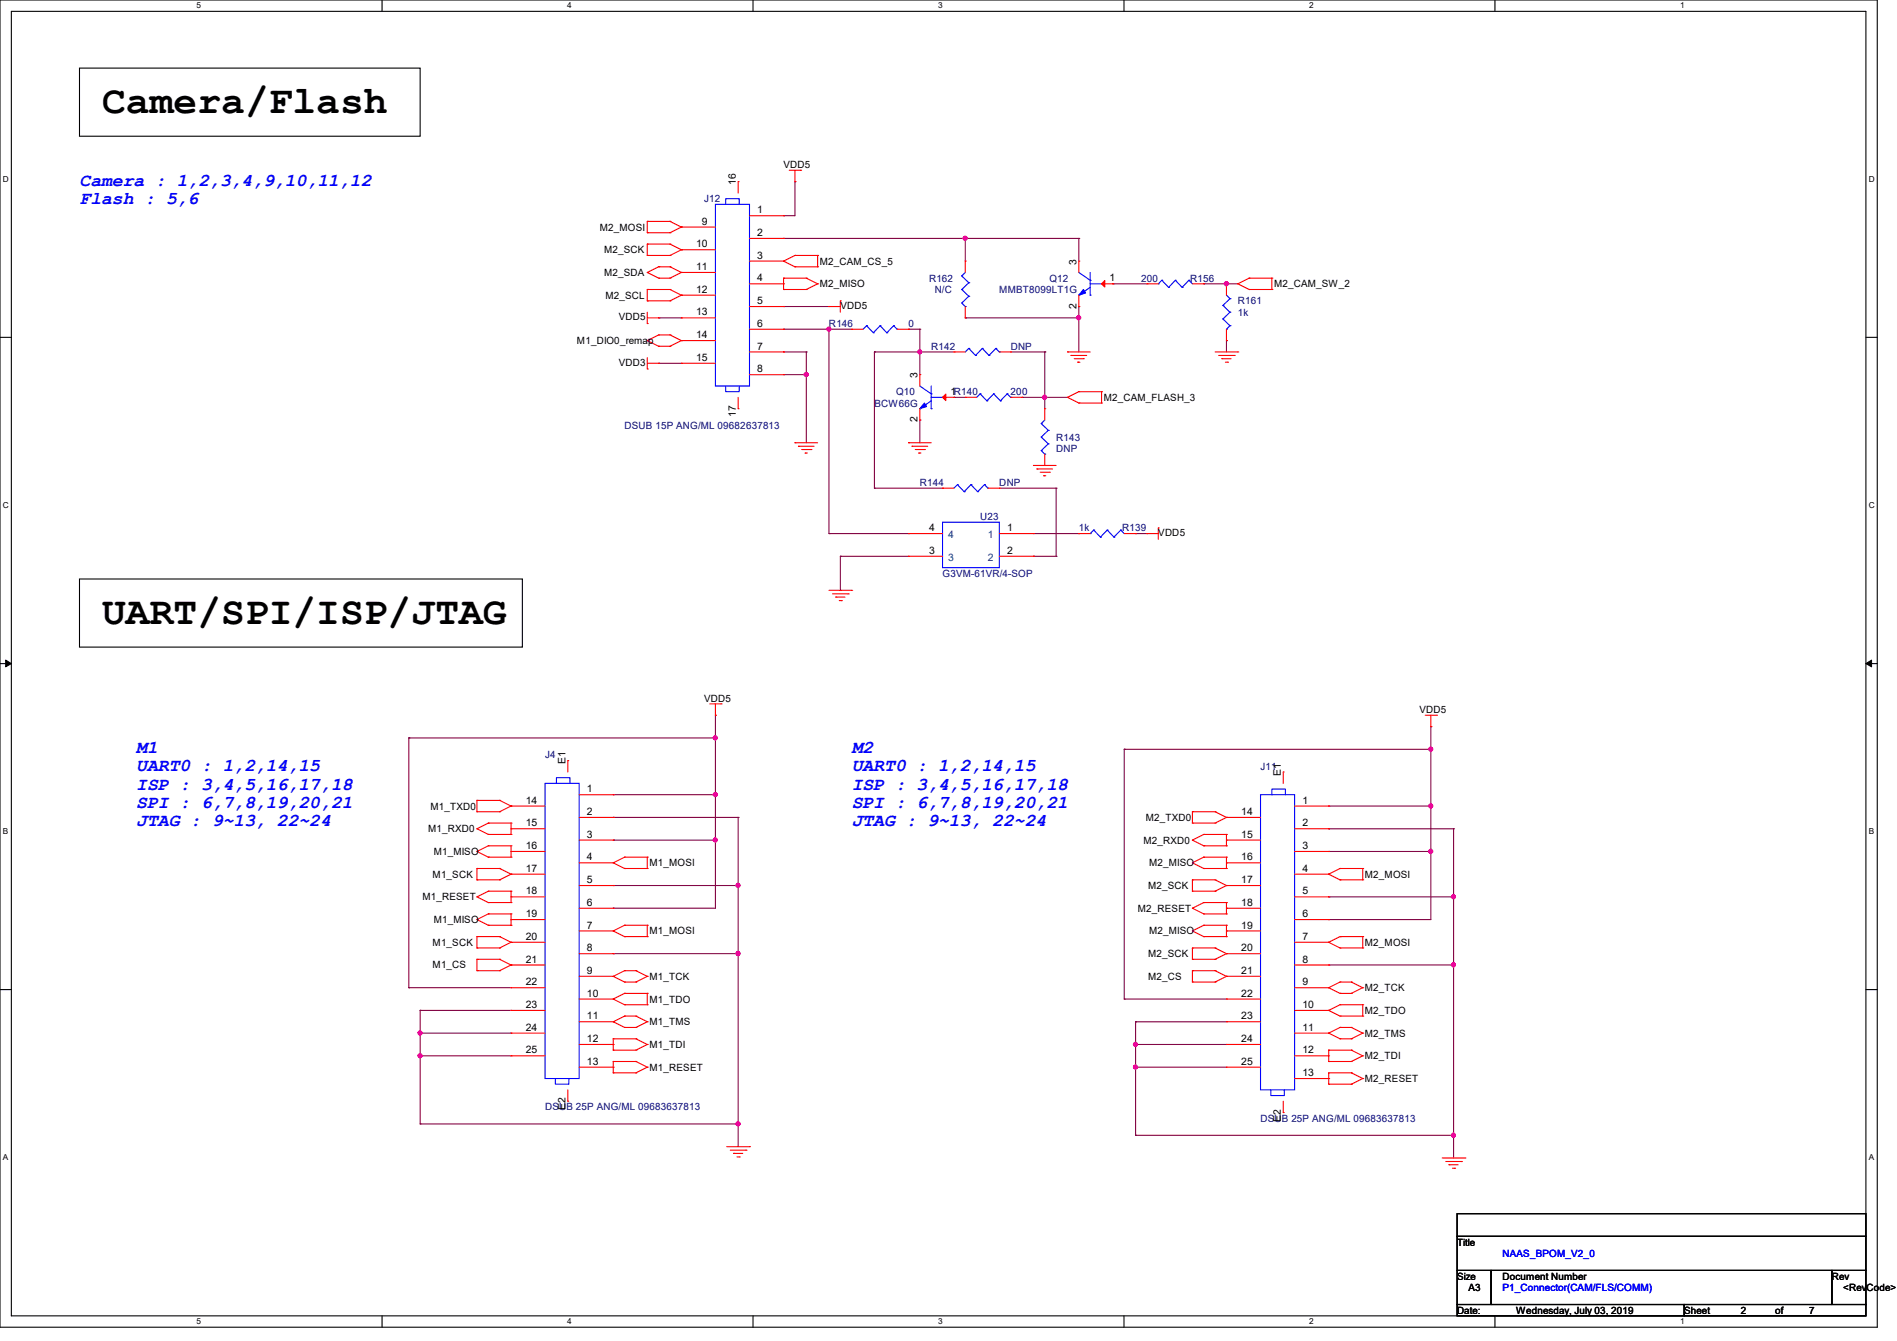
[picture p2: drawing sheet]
<svg xmlns="http://www.w3.org/2000/svg" width="297mm" height="210mm" viewBox="0 0 297 210" stroke-linecap="round" stroke-linejoin="round" font-family="sans-serif">
<path d="M0 0h293.9v207.9h-293.9zM1.8 1.8h290.3v204.3h-290.3z" fill="none" stroke="#000" stroke-width=".17"/>
<g fill="#fff">
<path d="M30.8 .2h.7v1.4h-.7z"/>
<path d="M30.8 206.2h.7v1.4h-.7z"/>
</g>
<path d="M59.8 0v1.8M59.8 206.1v1.8" fill="none" stroke="#000" stroke-width=".17"/>
<g fill="#fff">
<path d="M88.8 .2h.7v1.4h-.7z"/>
<path d="M88.8 206.2h.7v1.4h-.7z"/>
</g>
<path d="M117.9 0v1.8M117.9 206.1v1.8" fill="none" stroke="#000" stroke-width=".17"/>
<g fill="#fff">
<path d="M146.9 .2h.7v1.4h-.7z"/>
<path d="M146.9 206.2h.7v1.4h-.7z"/>
</g>
<path d="M176 0v1.8M176 206.1v1.8" fill="none" stroke="#000" stroke-width=".17"/>
<g fill="#fff">
<path d="M205 .2h.7v1.4h-.7z"/>
<path d="M205 206.2h.7v1.4h-.7z"/>
</g>
<path d="M234.1 0v1.8M234.1 206.1v1.8" fill="none" stroke="#000" stroke-width=".17"/>
<g fill="#fff">
<path d="M263.1 .2h.6v1.4h-.6z"/>
<path d="M263.1 206.2h.6v1.4h-.6z"/>
<path d="M.5 27.3h.9v1.4h-.9z"/>
<path d="M292.6 27.3h.9v1.4h-.9z"/>
<path d="M.5 78.4h.9v1.4h-.9z"/>
<path d="M292.6 78.4h.9v1.4h-.9z"/>
</g>
<path d="M0 52.8h1.8M292.1 52.8h1.8" fill="none" stroke="#000" stroke-width=".17"/>
<g fill="#fff">
<path d="M.5 129.5h.8v1.4h-.8z"/>
<path d="M292.6 129.5h.8v1.4h-.8z"/>
</g>
<path d="M0 103.9h1.8M292.1 103.9h1.8" fill="none" stroke="#000" stroke-width=".17"/>
<path d="M.9 103.4l.9 .5-.9 .5zM292.1 103.9l.9-.5v1z" fill="#000" stroke="#000" stroke-width=".16"/>
<g fill="#fff">
<path d="M.5 180.5h.8v1.4h-.8z"/>
<path d="M292.6 180.5h.8v1.4h-.8z"/>
</g>
<path d="M12.4 10.7h53.4v10.6h-53.4zM12.4 90.7h69.4v10.6h-69.4zM0 155h1.8M292.1 155h1.8M228.1 190.1h64v3.5h-64zM228.1 193.6h64v5.4h-64zM228.1 199h5.4v5.3h-5.4zM233.5 199h53.3v5.3h-53.3zM286.8 199h5.3v5.3h-5.3zM228.1 204.3h35.6v1.8h-35.6zM263.7 204.3h28.4v1.8h-28.4z" fill="none" stroke="#000" stroke-width=".17"/>
<g fill="none" stroke="#800040" stroke-width=".17">
<path d="M122.7 37.3h.1M122.7 33.8h.1M122.7 37.3h46.2M124.5 28.4h.1M124.5 28.4v5.4h-1.8M151.1 37.3h.1M151.1 37.3v3.6M168.9 37.3h.1M168.9 37.3v3.6M103.1 49.8h.1M103.1 56.9h.1M103.1 49.8h3.6"/>
<path d="M103.1 56.9h3.6M122.7 48h.1M122.7 55.1h.1M122.7 58.7h.1M122.7 51.6h.1M122.7 48h7.1M122.7 55.1h3.5M122.7 58.7h3.5M122.7 51.6h10.6M126.2 58.7h.1M126.2 55.1h.1M126.2 55.1v14.2"/>
<path d="M129.8 51.6h.1M129.8 51.6v32M136.9 55.1h.1M136.9 55.1h12.5M136.9 55.1v21.4M142.2 51.6h.1M142.2 51.6h1.8M144 55.1h.1M144 51.6h.1M144 51.6v7.1M151.1 49.8h.1M151.1 49.8h17.8"/>
<path d="M158.2 55.1h5.4M163.6 55.1h.1M163.6 55.1v8.9M168.9 49.8h.1M168.9 48h.1M168.9 48v7.1M174.2 44.4h.1M174.2 44.4h5.4M188.5 44.4h.1M188.5 44.4h5.3M192 53.3h.1M192 44.4h.1"/>
<path d="M192 53.3v1.8M136.9 76.5h.1M136.9 76.5h10.7M144 65.8h.1M144 65.8v3.5M149.4 62.2h.1M149.4 62.2h1.7M156.5 76.5h8.9M160 62.2h.1M160 62.2h7.1M163.6 62.2h.1M165.4 76.5h.1"/>
<path d="M165.4 76.5v10.6M129.8 83.6h.1M129.8 83.6h12.4M131.6 87.1h.1M131.6 92.5h.1M131.6 87.1h10.6M131.6 87.1v5.4M161.8 87.1h.1M161.8 83.6h7.1M161.8 87.1h3.6M165.4 87.1h.1M168.9 83.6h.1"/>
<path d="M177.8 83.6h.1M177.8 83.6h1.8M64 115.6h.1M64 115.6v39.1M64 115.6h48M112 115.6h.1M112 112h.1M112 112v30.2h-16M176 117.3h.1M176 117.3v39.2M176 117.3h48M224 117.3h.1"/>
<path d="M224 113.8h.1M224 113.8v30.2h-16M96 124.5h.1M96 128h.1M96 131.6h.1M96 138.7h.1M96 124.5h16M96 128h19.6M96 131.6h16M96 138.7h19.6M112 124.5h.1M112 131.6h.1"/>
<path d="M115.6 128h.1M115.6 138.7h.1M115.6 128v51.6M208 126.2h.1M208 129.8h.1M208 133.3h.1M208 126.2h16M208 129.8h19.6M208 133.3h16M224 126.2h.1M224 133.3h.1M227.6 129.8h.1"/>
<path d="M227.6 129.8v51.6M64 154.7h.1M64 154.7h16M65.8 158.2h.1M65.8 158.2v17.8M65.8 158.2h14.2M96 142.2h.1M96 149.4h.1M96 149.4h19.6M115.6 149.4h.1M176 156.5h.1M176 156.5h16"/>
<path d="M208 140.5h.1M208 144h.1M208 151.1h.1M208 140.5h19.6M208 151.1h19.6M227.6 151.1h.1M227.6 140.5h.1M65.8 165.4h.1M65.8 161.8h.1M65.8 176h.1M65.8 165.4h14.2M65.8 161.8h14.2"/>
<path d="M65.8 176h49.8M115.6 176h.1M177.8 167.1h.1M177.8 163.6h.1M177.8 160h.1M177.8 177.8h.1M177.8 167.1h14.2M177.8 160v17.8M177.8 163.6h14.2M177.8 160h14.2M177.8 177.8h49.8M227.6 177.8h.1"/>
</g>
<g fill="#f0f" stroke="#f0f" stroke-width=".17">
<circle cx="192" cy="44.4" r=".32"/>
<circle cx="151.1" cy="37.3" r=".32"/>
<circle cx="168.9" cy="49.8" r=".32"/>
<circle cx="163.6" cy="62.2" r=".32"/>
<circle cx="126.2" cy="58.7" r=".32"/>
<circle cx="112" cy="124.4" r=".32"/>
<circle cx="65.8" cy="165.3" r=".32"/>
<circle cx="112" cy="115.5" r=".32"/>
<circle cx="65.8" cy="161.8" r=".32"/>
<circle cx="115.5" cy="176" r=".32"/>
<circle cx="115.5" cy="149.3" r=".32"/>
<circle cx="112" cy="131.6" r=".32"/>
<circle cx="115.5" cy="138.7" r=".32"/>
<circle cx="224" cy="126.2" r=".32"/>
<circle cx="177.8" cy="167.1" r=".32"/>
<circle cx="224" cy="117.3" r=".32"/>
<circle cx="177.8" cy="163.6" r=".32"/>
<circle cx="227.6" cy="177.8" r=".32"/>
<circle cx="224" cy="133.3" r=".32"/>
<circle cx="227.6" cy="140.4" r=".32"/>
<circle cx="227.6" cy="151.1" r=".32"/>
<circle cx="144" cy="55.1" r=".32"/>
<circle cx="129.8" cy="51.5" r=".32"/>
</g>
<g fill="none" stroke="#f00" stroke-width=".17">
<path d="M101.3 34.7h.1M101.3 36.4h.1M101.3 38.2h.1M101.3 34.7h3.6M101.3 34.7v1.7M101.3 38.2v1.8M101.3 36.4h3.6M101.3 38.2h3.6M104.9 34.7h.1M104.9 36.4h.1M104.9 38.2h.1M104.9 34.7l1.8 .9"/>
<path d="M104.9 38.2l1.8 .9M106.7 35.6h.1M106.7 39.1h.1M106.7 35.6l-1.8 .8M106.7 39.1l-1.8 .9M106.7 35.6h5.3M106.7 39.1h5.3M115.6 28.4h.1M115.6 28.4v1.8M117.3 33.8h5.4M117.3 37.3h5.4M122.7 33.8h.1"/>
<path d="M122.7 37.3h.1M123.6 26.7h1.7M124.5 28.4h.1M124.5 26.7v1.7M125.3 26.7h.1M101.3 40h.1M101.3 42.7h.1M101.3 45.3h.1M101.3 47.1h.1M101.3 53.3h.1M101.3 50.7h.1M101.3 57.8h.1"/>
<path d="M101.3 45.3v1.8M101.3 48.9v1.8M101.3 56v1.8M101.3 40h3.6M101.3 42.7l1.8 .9M101.3 45.3h3.6M101.3 47.1h3.6M101.3 53.3l1.8 .9M101.3 49.8h1.8M101.3 56.9h1.8M103.1 41.8h.1M103.1 43.6h.1"/>
<path d="M103.1 52.5h.1M103.1 54.2h.1M103.1 49.8h.1M103.1 56.9h.1M103.1 41.8h1.8M103.1 41.8l-1.8 .9M103.1 43.6h1.8M103.1 52.5h1.8M103.1 52.5l-1.8 .8M103.1 54.2h1.8M104.9 40h.1M104.9 41.8h.1"/>
<path d="M104.9 43.6h.1M104.9 45.3h.1M104.9 47.1h.1M104.9 52.5h.1M104.9 54.2h.1M104.9 41.8l1.8 .9M104.9 45.3l1.8 .9M104.9 52.5l1.8 .8M106.7 42.7h.1M106.7 46.2h.1M106.7 53.3h.1M106.7 49.8h.1"/>
<path d="M106.7 56.9h.1M106.7 42.7l-1.8 .9M106.7 46.2l-1.8 .9M106.7 53.3l-1.8 .9M106.7 49.8h5.3M106.7 56.9h5.3M106.7 42.7h5.3M106.7 46.2h5.3M106.7 53.3h5.3M117.3 55.1h5.4M117.3 48h5.4M117.3 44.4h5.4"/>
<path d="M117.3 51.6h5.4M117.3 40.9h5.4M117.3 58.7h5.4M122.7 40.9h.1M122.7 45.3h.1M122.7 43.6h.1M122.7 44.4h.1M122.7 48h.1M122.7 51.6h.1M122.7 55.1h.1M122.7 58.7h.1M122.7 43.6h3.5"/>
<path d="M122.7 45.3h3.5M122.7 40.9l1.8 .9M122.7 43.6v1.7M124.5 40h.1M124.5 41.8h.1M124.5 40h3.5M124.5 41.8h3.5M124.5 40l-1.8 .9M126.2 43.6h.1M126.2 45.3h.1M126.2 43.6l1.8 .8M128 40h.1"/>
<path d="M128 41.8h.1M128 44.4h.1M128 40v1.8M128 44.4l-1.8 .9M129.8 48h.1M129.8 48h1.8M131.6 47.1h.1M131.6 47.1v1.8M133.3 51.6h.1M133.3 51.6h1.8M140.5 51.6h1.7M142.2 51.6h.1"/>
<path d="M144 58.7h.1M144 58.7v1.8M149.4 55.1h.1M149.4 55.1h1.7M151.1 40.9h.1M151.1 49.8h.1M151.1 40.9v1.8M151.1 48v1.8M156.5 55.1h1.7M158.2 55.1h.1M167.1 55.1h.1M167.1 55.1h3.6"/>
<path d="M167.7 55.7h.1M167.7 55.7h2.4M168.2 56.2h1.4M168.7 56.7h.1M168.7 56.7h.4M168.9 48h.1M168.9 40.9h.1M168.9 40.9v1.8M168.9 46.2v1.8M169.6 56.2h.1M172.5 44.4h1.7M174.2 44.4h.1"/>
<path d="M179.6 44.4h.1M179.6 44.4h1.8M186.7 44.4h1.8M188.5 44.4h.1M190.2 55.1h3.6M190.8 55.7h2.5M191.3 56.2h.1M191.3 56.2h1.4M191.9 56.7h.3M192 44.4h.1M192 53.3h.1M192 44.4v1.8"/>
<path d="M192 51.6v1.7M192.2 56.7h.1M193.3 55.7h.1M193.8 44.4h.1M193.8 55.1h.1M193.8 44.4l1.8 .9M195.6 43.6h.1M195.6 45.3h.1M195.6 43.6h3.5M195.6 45.3h3.5M195.6 43.6l-1.8 .8M199.1 45.3h.1"/>
<path d="M199.1 43.6h.1M199.1 43.6v1.7M115.6 64h.1M115.6 62.2v1.8M124.5 69.3h.1M124.5 69.3h3.5M125 69.9h.1M125 69.9h2.5M125.5 70.4h1.5M126.1 71h.1M126.1 71h.3M127 70.4h.1"/>
<path d="M142.2 69.3h.1M142.2 69.3h3.6M142.8 69.9h.1M142.8 69.9h2.4M143.3 70.4h1.4M143.8 71h.1M143.8 71h.4M144 65.8h.1M144 64v1.8M144.7 70.4h.1M147.6 76.5h.1M147.6 76.5h1.8"/>
<path d="M147.6 62.2h1.8M149.4 62.2h.1M151.1 62.2h.1M151.1 62.2h1.8M154.7 76.5h1.8M156.5 76.5h.1M158.2 62.2h1.8M160 62.2h.1M161.8 72.9h.1M161.8 72.9h3.6M162.3 73.4h.1M162.3 73.4h2.5"/>
<path d="M162.9 74h1.4M163.4 74.5h.1M163.4 74.5h.3M163.6 64h.1M163.6 72.9h.1M163.6 64v1.8M163.6 71.1v1.8M164.3 74h.1M167.1 62.2h.1M167.1 62.2l1.8 .9M168.9 61.3h.1M168.9 63.1h.1"/>
<path d="M168.9 61.3l-1.8 .9M168.9 61.3h3.6M168.9 63.1h3.6M172.5 61.3h.1M172.5 63.1h.1M172.5 61.3v1.8M129.8 92.5h3.5M130.3 93h2.5M130.9 93.5h.1M130.9 93.5h1.4M131.4 94.1h.3M131.7 94.1h.1"/>
<path d="M132.8 93h.1M133.3 92.5h.1M142.2 87.1h.1M142.2 83.6h.1M142.2 83.6h5.4M142.2 87.1h5.4M156.5 83.6h5.3M156.5 87.1h5.3M161.8 83.6h.1M161.8 87.1h.1M168.9 83.6h.1M168.9 83.6h1.8"/>
<path d="M176 83.6h1.8M177.8 83.6h.1M179.6 83.6h.1M179.6 83.6h1.8M181.4 82.7h.1M181.4 82.7v1.8M88.9 119.1h.1M88.9 119.1v1.8M111.1 110.2h1.8M112 112h.1M112 110.2v1.8M112.9 110.2h.1"/>
<path d="M223.1 112h1.8M224 113.8h.1M224 112v1.8M224.9 112h.1M74.7 133.3h.1M74.7 137.8h.1M74.7 136h.1M74.7 125.3h.1M74.7 127.1h.1M74.7 129.8h.1M74.7 133.3l1.8 .9M74.7 136h3.5"/>
<path d="M74.7 137.8h3.5M74.7 125.3v1.8M74.7 136v1.8M74.7 125.3h3.5M74.7 127.1h3.5M74.7 129.8l1.8 .9M76.5 139.6h.1M76.5 132.5h.1M76.5 134.2h.1M76.5 128.9h.1M76.5 130.7h.1M76.5 139.6l-1.8 .9"/>
<path d="M76.5 139.6h3.5M76.5 132.5l-1.8 .8M76.5 132.5h3.5M76.5 134.2h3.5M76.5 128.9h3.5M76.5 128.9l-1.8 .9M76.5 130.7h3.5M78.2 136h.1M78.2 137.8h.1M78.2 125.3h.1M78.2 127.1h.1M78.2 136l1.8 .9"/>
<path d="M78.2 125.3l1.8 .9M80 139.6h.1M80 132.5h.1M80 134.2h.1M80 136.9h.1M80 126.2h.1M80 130.7h.1M80 128.9h.1M80 129.8h.1M80 133.3h.1M80 128.9v1.8M80 132.5v1.7"/>
<path d="M80 139.6v1.8M80 136.9l-1.8 .9M80 126.2l-1.8 .9M80 126.2h5.3M80 129.8h5.3M80 133.3h5.3M80 136.9h5.3M90.7 128h5.3M90.7 131.6h5.3M90.7 135.1h5.3M90.7 138.7h5.3M90.7 124.5h5.3"/>
<path d="M96 135.1h.1M96 124.5h.1M96 128h.1M96 131.6h.1M96 138.7h.1M96 135.1l1.8 .9M97.8 134.2h.1M97.8 136h.1M97.8 134.2h3.5M97.8 136h3.5M97.8 134.2l-1.8 .9M101.3 134.2h.1"/>
<path d="M101.3 136h.1M101.3 134.2v1.8M186.7 135.1h.1M186.7 139.6h.1M186.7 137.8h.1M186.7 127.1h.1M186.7 128.9h.1M186.7 131.6h.1M186.7 139.6h3.5M186.7 137.8h3.5M186.7 127.1h3.5M186.7 128.9h3.5"/>
<path d="M186.7 135.1l1.8 .9M186.7 127.1v1.8M186.7 137.8v1.8M186.7 131.6l1.8 .9M188.5 134.2h.1M188.5 136h.1M188.5 130.7h.1M188.5 132.5h.1M188.5 132.5h3.5M188.5 134.2h3.5M188.5 136h3.5M188.5 130.7h3.5"/>
<path d="M188.5 134.2l-1.8 .9M188.5 130.7l-1.8 .9M190.2 137.8h.1M190.2 139.6h.1M190.2 127.1h.1M190.2 128.9h.1M190.2 137.8l1.8 .9M190.2 127.1l1.8 .9M192 134.2h.1M192 136h.1M192 138.7h.1M192 128h.1"/>
<path d="M192 132.5h.1M192 130.7h.1M192 131.6h.1M192 135.1h.1M192 130.7v1.8M192 134.2v1.8M192 138.7l-1.8 .9M192 128l-1.8 .9M192 128h5.4M192 131.6h5.4M192 135.1h5.4M192 138.7h5.4"/>
<path d="M200.9 120.9h.1M200.9 120.9v1.8M202.7 126.2h5.3M202.7 129.8h5.3M202.7 133.3h5.3M202.7 136.9h5.3M208 136.9h.1M208 126.2h.1M208 129.8h.1M208 133.3h.1M208 136.9l1.8 .9M209.8 136h.1"/>
<path d="M209.8 137.8h.1M209.8 136h3.6M209.8 137.8h3.6M209.8 136l-1.8 .9M213.4 136h.1M213.4 137.8h.1M213.4 136v1.8M74.7 140.5h.1M74.7 144h.1M74.7 148.5h.1M74.7 146.7h.1M74.7 152h.1"/>
<path d="M74.7 150.2h.1M74.7 140.5l1.8 .9M74.7 146.7v1.8M74.7 150.2v1.8M74.7 144l1.8 .9M74.7 146.7h3.5M74.7 148.5h3.5M74.7 152h3.5M74.7 150.2h3.5M76.5 141.4h.1M76.5 143.1h.1M76.5 144.9h.1"/>
<path d="M76.5 141.4h3.5M76.5 143.1l-1.8 .9M76.5 143.1h3.5M76.5 144.9h3.5M78.2 146.7h.1M78.2 148.5h.1M78.2 150.2h.1M78.2 152h.1M78.2 146.7l1.8 .9M78.2 150.2l1.8 .9M80 141.4h.1M80 143.1h.1"/>
<path d="M80 144.9h.1M80 147.6h.1M80 151.1h.1M80 140.5h.1M80 144h.1M80 154.7h.1M80 158.2h.1M80 143.1v1.8M80 147.6l-1.8 .9M80 151.1l-1.8 .9M80 140.5h5.3M80 144h5.3"/>
<path d="M80 147.6h5.3M80 151.1h5.3M80 154.7h5.3M80 158.2h5.3M90.7 142.2h5.3M90.7 145.8h5.3M90.7 149.4h5.3M90.7 152.9h5.3M90.7 156.5h5.3M96 152.9h.1M96 156.5h.1M96 145.8h.1"/>
<path d="M96 142.2h.1M96 149.4h.1M96 152.9l1.8 .9M96 156.5l1.8 .9M96 145.8l1.8 .9M97.8 159.1h.1M97.8 152h.1M97.8 153.8h.1M97.8 155.6h.1M97.8 157.4h.1M97.8 144.9h.1M97.8 146.7h.1"/>
<path d="M97.8 144.9h3.5M97.8 146.7h3.5M97.8 159.1l-1.8 .9M97.8 159.1h1.8M97.8 152l-1.8 .9M97.8 152h1.8M97.8 153.8h1.8M97.8 155.6l-1.8 .9M97.8 155.6h3.5M97.8 157.4h3.5M97.8 144.9l-1.8 .9M99.6 159.1h.1"/>
<path d="M99.6 152h.1M99.6 153.8h.1M99.6 159.1l1.7 .9M99.6 152l1.7 .9M101.3 152.9h.1M101.3 155.6h.1M101.3 157.4h.1M101.3 144.9h.1M101.3 146.7h.1M101.3 144.9v1.8M101.3 155.6v1.8M101.3 152.9l-1.7 .9"/>
<path d="M186.7 142.2h.1M186.7 145.8h.1M186.7 150.2h.1M186.7 148.5h.1M186.7 153.8h.1M186.7 152h.1M186.7 148.5h3.5M186.7 152h3.5M186.7 153.8h3.5M186.7 142.2l1.8 .9M186.7 148.5v1.7M186.7 152v1.8"/>
<path d="M186.7 145.8l1.8 .9M186.7 150.2h3.5M188.5 141.4h.1M188.5 143.1h.1M188.5 144.9h.1M188.5 146.7h.1M188.5 141.4h3.5M188.5 143.1h3.5M188.5 144.9h3.5M188.5 146.7h3.5M188.5 141.4l-1.8 .8M188.5 144.9l-1.8 .9"/>
<path d="M190.2 148.5h.1M190.2 150.2h.1M190.2 152h.1M190.2 153.8h.1M190.2 148.5l1.8 .9M190.2 152l1.8 .9M192 141.4h.1M192 143.1h.1M192 144.9h.1M192 146.7h.1M192 149.4h.1M192 152.9h.1"/>
<path d="M192 142.2h.1M192 145.8h.1M192 156.5h.1M192 141.4v1.7M192 144.9v1.8M192 149.4l-1.8 .8M192 152.9l-1.8 .9M192 142.2h5.4M192 145.8h5.4M192 149.4h5.4M192 152.9h5.4M192 156.5h5.4"/>
<path d="M202.7 140.5h5.3M202.7 144h5.3M202.7 147.6h5.3M202.7 151.1h5.3M202.7 154.7h5.3M202.7 158.2h5.3M208 154.7h.1M208 158.2h.1M208 147.6h.1M208 140.5h.1M208 144h.1M208 151.1h.1"/>
<path d="M208 154.7l1.8 .9M208 158.2l1.8 .9M208 147.6l1.8 .9M209.8 153.8h.1M209.8 155.6h.1M209.8 157.4h.1M209.8 159.1h.1M209.8 146.7h.1M209.8 148.5h.1M209.8 146.7h3.6M209.8 148.5h3.6M209.8 159.1h3.6"/>
<path d="M209.8 153.8h1.8M209.8 155.6h1.8M209.8 157.4h3.6M209.8 153.8l-1.8 .9M209.8 157.4l-1.8 .8M209.8 146.7l-1.8 .9M211.6 153.8h.1M211.6 155.6h.1M211.6 153.8l1.8 .9M213.4 154.7h.1M213.4 157.4h.1M213.4 159.1h.1"/>
<path d="M213.4 146.7h.1M213.4 148.5h.1M213.4 154.7l-1.8 .9M213.4 146.7v1.8M213.4 157.4v1.7M80 161.8h.1M80 165.4h.1M80 161.8h5.3M80 165.4h5.3M88.9 172.5h.1M88.9 170.7v1.8M90.7 160h5.3"/>
<path d="M90.7 163.6h5.3M90.7 167.1h5.3M96 160h.1M96 168h.1M96 166.2h.1M96 164.5h.1M96 162.7h.1M96 163.6h.1M96 167.1h.1M96 160l1.8 .9M96 166.2h3.6M96 168h3.6"/>
<path d="M96 162.7v1.8M96 166.2v1.8M96 162.7h3.6M96 164.5h3.6M97.8 160.9h.1M97.8 160.9h1.8M99.6 160.9h.1M99.6 166.2h.1M99.6 168h.1M99.6 162.7h.1M99.6 164.5h.1M99.6 166.2l1.7 .9"/>
<path d="M99.6 162.7l1.7 .9M101.3 160h.1M101.3 167.1h.1M101.3 163.6h.1M101.3 160l-1.7 .9M101.3 167.1l-1.7 .9M101.3 163.6l-1.7 .9M113.8 179.6h3.5M117.3 179.6h.1M192 160h.1M192 163.6h.1M192 167.1h.1"/>
<path d="M192 160h5.4M192 163.6h5.4M192 167.1h5.4M200.9 174.2h.1M200.9 172.5v1.7M202.7 161.8h5.3M202.7 165.4h5.3M202.7 168.9h5.3M208 161.8h.1M208 169.8h.1M208 168h.1M208 166.2h.1"/>
<path d="M208 164.5h.1M208 165.4h.1M208 168.9h.1M208 166.2h3.6M208 168h3.6M208 164.5h3.6M208 161.8l1.8 .9M208 169.8h3.6M208 164.5v1.7M208 168v1.8M209.8 160.9h.1M209.8 162.7h.1"/>
<path d="M209.8 160.9h1.8M209.8 162.7h1.8M209.8 160.9l-1.8 .9M211.6 160.9h.1M211.6 162.7h.1M211.6 168h.1M211.6 169.8h.1M211.6 164.5h.1M211.6 166.2h.1M211.6 160.9l1.8 .9M211.6 168l1.8 .9M211.6 164.5l1.8 .9"/>
<path d="M213.4 161.8h.1M213.4 168.9h.1M213.4 165.4h.1M213.4 161.8l-1.8 .9M213.4 168.9l-1.8 .9M213.4 165.4l-1.8 .8M114.3 180.1h2.5M114.9 180.6h.1M114.9 180.6h1.4M115.4 181.2h.3M115.7 181.2h.1M116.8 180.1h.1"/>
<path d="M225.8 181.4h3.6M226.4 181.9h2.4M226.9 182.4h.1M226.9 182.4h1.4M227.4 183h.4M227.8 183h.1M228.8 181.9h.1M229.4 181.4h.1"/>
</g>
<g fill="none" stroke="#00f" stroke-width=".17">
<path d="M112 32h5.3v28.5h-5.3zM113.6 32v-.9h2.1v.9M135.7 51h.1M135.7 51l-.6 .6M135.7 51l1 1.1M136.7 52.1h.1M137.8 51h.1M137.8 51l-1.1 1.1M137.8 51l1.1 1.1M138.9 52.1h.1M139.9 51h.1M139.9 51l-1 1.1"/>
<path d="M139.9 51l.6 .6M140.5 51.6h.1M150.6 43.2h.1M150.6 45.3h.1M150.6 47.5h.1M150.6 43.2l1.1 1.1M150.6 45.3l1.1 1.1M150.6 47.5l.5 .5M151.1 48h.1M151.1 42.7l-.5 .5M151.7 54.6h.1M151.7 44.3h.1"/>
<path d="M151.7 46.4h.1M151.7 54.6l-.6 .5M151.7 54.6l1 1.1M151.7 44.3l-1.1 1M151.7 46.4l-1.1 1.1M152.7 55.7h.1M153.8 54.6h.1M153.8 54.6l-1.1 1.1M153.8 54.6l1.1 1.1M154.9 55.7h.1M155.9 54.6h.1M155.9 54.6l-1 1.1"/>
<path d="M155.9 54.6l.6 .5M156.5 55.1h.1M168.9 46.2h.1M168.9 42.7l1.8 1.2M170.7 43.9h.1M170.7 46.2h.1M170.7 45l-1.8 1.2M170.7 42.7v3.5M170.7 44.4h1.8M172.5 44.4h.1M181.4 44.4h.1M181.9 43.9h.1"/>
<path d="M181.9 43.9l1.1 1.1M181.9 43.9l-.5 .5M183 45h.1M184 43.9h.1M184 43.9l1.1 1.1M184 43.9l-1 1.1M185.1 45h.1M186.1 43.9h.1M186.1 43.9l.6 .5M186.1 43.9l-1 1.1M191.5 47.8h.1M191.5 50h.1"/>
<path d="M191.5 47.8l1.1 1.1M191.5 50l1.1 1M192 51.6h.1M192 46.2l.6 .6M192.6 46.8h.1M192.6 48.9h.1M192.6 51h.1M192.6 46.8l-1.1 1M192.6 48.9l-1.1 1.1M192.6 51l-.6 .6M113.6 60.5v.8h2.1v-.8M144 64h.1"/>
<path d="M144 60.5l1.8 1.2M145.8 61.7h.1M145.8 64h.1M145.8 62.8l-1.8 1.2M145.8 60.5v3.5M145.8 62.2h1.8M147.6 62.2h.1M149.9 75.9h.1M149.9 75.9l-.5 .6M149.9 75.9l1.1 1.1M151 77h.1M152 75.9h.1"/>
<path d="M152 75.9l-1 1.1M152 75.9l1.1 1.1M153.1 77h.1M153.5 61.7h.1M153.5 61.7l-.6 .5M153.5 61.7l1 1.1M154.1 75.9h.1M154.1 75.9l-1 1.1M154.1 75.9l.6 .6M154.5 62.8h.1M154.7 76.5h.1M155.6 61.7h.1"/>
<path d="M155.6 61.7l-1.1 1.1M155.6 61.7l1 1.1M156.6 62.8h.1M157.7 61.7h.1M157.7 61.7l-1.1 1.1M157.7 61.7l.5 .5M158.2 62.2h.1M163 66.3h.1M163 68.5h.1M163 70.6h.1M163 66.3l1.1 1.1M163 68.5l1.1 1"/>
<path d="M163 70.6l.6 .5M163.6 71.1h.1M163.6 65.8l-.6 .5M164.1 67.4h.1M164.1 69.5h.1M164.1 67.4l-1.1 1.1M164.1 69.5l-1.1 1.1M147.6 81.8h8.9v7.1h-8.9zM170.7 83.6h.1M171.2 83h.1M171.2 83l1.1 1.1M171.2 83l-.5 .6"/>
<path d="M172.3 84.1h.1M173.4 83h.1M173.4 83l1 1.1M173.4 83l-1.1 1.1M174.4 84.1h.1M175.5 83h.1M175.5 83l.5 .6M175.5 83l-1.1 1.1M85.3 122.7h5.4v46.2h-5.4zM87.1 122.7v-.9h2.1v.9M197.4 124.5h5.3v46.2h-5.3zM199.1 124.5v-.9h2.2v.9"/>
<path d="M87 168.9v.9h2.1v-.9M199 170.7v.9h2.1v-.9"/>
</g>
<g fill="#00f" stroke="#00f" stroke-width=".17">
<path d="M169.6 45.3l.4 .6-1.1 .3z"/>
<path d="M144.7 63.1l.4 .6-1.1 .3z"/>
</g>
<g fill="#f00" stroke="#f00" stroke-width=".17">
<path d="M173 43.9v1.1l-.5-.6z"/>
<path d="M148.1 61.7v1l-.5-.5z"/>
</g>
<g font-size="6.2">
<text x="16" y="17.7">Camera/Flash</text>
<text x="16" y="97.7">UART/SPI/ISP/JTAG</text>
</g>
<g font-size="2.8" fill="#00f">
<text x="12.4" y="29.1">Camera : 1,2,3,4,9,10,11,12</text>
<text x="12.4" y="31.9">Flash : 5,6</text>
<text x="21.3" y="118">M1</text>
<text x="133.3" y="118">M2</text>
<text x="21.3" y="120.8">UART0 : 1,2,14,15</text>
<text x="21.3" y="123.7">ISP : 3,4,5,16,17,18</text>
<text x="133.3" y="120.8">UART0 : 1,2,14,15</text>
<text x="133.3" y="123.7">ISP : 3,4,5,16,17,18</text>
<text x="21.3" y="126.5">SPI : 6,7,8,19,20,21</text>
<text x="21.3" y="129.3">JTAG : 9~13, 22~24</text>
<text x="133.3" y="126.5">SPI : 6,7,8,19,20,21</text>
<text x="133.3" y="129.3">JTAG : 9~13, 22~24</text>
</g>
<g font-size="1.6">
<text x="115.2" y="29" transform="rotate(-90 115.2 29)">16</text>
<text x="122.7" y="26.3">VDD5</text>
<text x="109.9" y="35.2">9</text>
<text x="118.6" y="33.4">1</text>
<text x="93.9" y="36.1">M2_MOSI</text>
<text x="94.6" y="39.7">M2_SCK</text>
<text x="109" y="38.7">10</text>
<text x="118.6" y="37">2</text>
<text x="118.6" y="40.5">3</text>
<text x="128.4" y="41.4">M2_CAM_CS_5</text>
<text x="168.5" y="41.4" transform="rotate(-90 168.5 41.4)">3</text>
<text x="94.6" y="43.2">M2_SDA</text>
<text x="94.8" y="46.8">M2_SCL</text>
<text x="109" y="42.3">11</text>
<text x="109" y="45.8">12</text>
<text x="118.6" y="44.1">4</text>
<text x="118.6" y="47.6">5</text>
<text x="128.4" y="45">M2_MISO</text>
<text x="173.7" y="44.1">1</text>
<text x="199.5" y="45">M2_CAM_SW_2</text>
<text x="90.3" y="53.9">M1_DIO0_remap</text>
<text x="96.9" y="50.2">VDD5</text>
<text x="109" y="49.4">13</text>
<text x="109" y="53">14</text>
<text x="118.6" y="51.2">6</text>
<text x="131.6" y="48.4">VDD5</text>
<text x="168.5" y="48.3" transform="rotate(-90 168.5 48.3)">2</text>
<text x="96.9" y="57.3">VDD3</text>
<text x="109" y="56.5">15</text>
<text x="118.6" y="54.7">7</text>
<text x="118.6" y="58.3">8</text>
<text x="143.6" y="59.2" transform="rotate(-90 143.6 59.2)">3</text>
<text x="115.2" y="65.2" transform="rotate(-90 115.2 65.2)">17</text>
<text x="148.8" y="61.8">1R140</text>
<text x="172.8" y="62.8">M2_CAM_FLASH_3</text>
<text x="143.6" y="66.1" transform="rotate(-90 143.6 66.1)">2</text>
<text x="145.5" y="83.2">4</text>
<text x="157.7" y="83.2">1</text>
<text x="181.4" y="83.9">VDD5</text>
<text x="145.5" y="86.7">3</text>
<text x="157.7" y="86.7">2</text>
<text x="110.2" y="109.9">VDD5</text>
<text x="222.2" y="111.7">VDD5</text>
<text x="88.5" y="119.7" transform="rotate(-90 88.5 119.7)">E1</text>
<text x="82.3" y="125.9">14</text>
<text x="91.9" y="124.1">1</text>
<text x="200.5" y="121.5" transform="rotate(-90 200.5 121.5)">E1</text>
<text x="203.9" y="125.9">1</text>
<text x="67" y="130.3">M1_RXD0</text>
<text x="67.4" y="126.8">M1_TXD0</text>
<text x="82.3" y="129.4">15</text>
<text x="91.9" y="127.6">2</text>
<text x="91.9" y="131.2">3</text>
<text x="179.4" y="128.6">M2_TXD0</text>
<text x="194.3" y="127.6">14</text>
<text x="194.3" y="131.2">15</text>
<text x="203.9" y="129.4">2</text>
<text x="67.7" y="137.5">M1_SCK</text>
<text x="67.9" y="133.9">M1_MISO</text>
<text x="82.3" y="133">16</text>
<text x="82.3" y="136.5">17</text>
<text x="91.9" y="134.7">4</text>
<text x="101.7" y="135.7">M1_MOSI</text>
<text x="179" y="132.1">M2_RXD0</text>
<text x="179.9" y="135.7">M2_MISO</text>
<text x="194.3" y="134.7">16</text>
<text x="203.9" y="133">3</text>
<text x="203.9" y="136.5">4</text>
<text x="213.7" y="137.5">M2_MOSI</text>
<text x="66.1" y="141">M1_RESET</text>
<text x="82.3" y="140.1">18</text>
<text x="82.3" y="143.6">19</text>
<text x="91.9" y="138.3">5</text>
<text x="91.9" y="141.9">6</text>
<text x="178.1" y="142.8">M2_RESET</text>
<text x="179.7" y="139.2">M2_SCK</text>
<text x="194.3" y="138.3">17</text>
<text x="194.3" y="141.9">18</text>
<text x="203.9" y="140.1">5</text>
<text x="203.9" y="143.6">6</text>
<text x="67.7" y="148.1">M1_SCK</text>
<text x="67.9" y="144.6">M1_MISO</text>
<text x="82.3" y="147.2">20</text>
<text x="91.9" y="145.4">7</text>
<text x="91.9" y="149">8</text>
<text x="101.7" y="146.3">M1_MOSI</text>
<text x="179.7" y="149.9">M2_SCK</text>
<text x="179.9" y="146.3">M2_MISO</text>
<text x="194.3" y="145.4">19</text>
<text x="194.3" y="149">20</text>
<text x="203.9" y="147.2">7</text>
<text x="213.7" y="148.1">M2_MOSI</text>
<text x="67.7" y="151.7">M1_CS</text>
<text x="82.3" y="150.8">21</text>
<text x="82.3" y="154.3">22</text>
<text x="91.9" y="152.5">9</text>
<text x="101.7" y="153.5">M1_TCK</text>
<text x="179.7" y="153.5">M2_CS</text>
<text x="194.3" y="152.5">21</text>
<text x="203.9" y="150.8">8</text>
<text x="203.9" y="154.3">9</text>
<text x="213.7" y="155.2">M2_TCK</text>
<text x="82.3" y="157.9">23</text>
<text x="82.3" y="161.4">24</text>
<text x="91.9" y="156.1">10</text>
<text x="91.9" y="159.6">11</text>
<text x="101.7" y="160.6">M1_TMS</text>
<text x="101.7" y="157">M1_TDO</text>
<text x="194.3" y="156.1">22</text>
<text x="194.3" y="159.6">23</text>
<text x="203.9" y="157.9">10</text>
<text x="203.9" y="161.4">11</text>
<text x="213.7" y="158.8">M2_TDO</text>
<text x="82.3" y="165">25</text>
<text x="91.9" y="163.2">12</text>
<text x="91.9" y="166.8">13</text>
<text x="101.7" y="167.7">M1_RESET</text>
<text x="101.7" y="164.1">M1_TDI</text>
<text x="194.3" y="163.2">24</text>
<text x="194.3" y="166.8">25</text>
<text x="203.9" y="165">12</text>
<text x="213.7" y="162.3">M2_TMS</text>
<text x="213.7" y="165.9">M2_TDI</text>
<text x="88.5" y="173.9" transform="rotate(-90 88.5 173.9)">E2</text>
<text x="203.9" y="168.5">13</text>
<text x="213.7" y="169.5">M2_RESET</text>
<text x="200.5" y="175.7" transform="rotate(-90 200.5 175.7)">E2</text>
<text x="228.1" y="195.1">Title</text>
<text x="228.1" y="200.4">Size</text>
<text x="229.9" y="202.2">A3</text>
<text x="235.2" y="200.4">Document Number</text>
<text x="286.8" y="200.4">Rev</text>
<text x="288.6" y="202.2">&lt;RevCode&gt;</text>
<text x="228.1" y="205.7">Date:</text>
<text x="237.4" y="205.7">Wednesday, July 03, 2019</text>
<text x="263.7" y="205.7">Sheet</text>
<text x="272.6" y="205.7">2</text>
<text x="277.9" y="205.7">of</text>
<text x="283.2" y="205.7">7</text>
</g>
<g font-size="1.6" fill="#000080">
<text x="110.2" y="31.7">J12</text>
<text x="145.5" y="44.1">R162</text>
<text x="146.3" y="45.9">N/C</text>
<text x="156.5" y="45.9">MMBT8099LT1G</text>
<text x="164.3" y="44.1">Q12</text>
<text x="178.7" y="44.1">200</text>
<text x="186.4" y="44.1">R156</text>
<text x="193.8" y="47.7">R161</text>
<text x="129.8" y="51.2">R146</text>
<text x="142.2" y="51.2">0</text>
<text x="193.8" y="49.4">1k</text>
<text x="145.8" y="54.8">R142</text>
<text x="158.2" y="54.8">DNP</text>
<text x="136.9" y="63.7">BCW66G</text>
<text x="140.3" y="61.9">Q10</text>
<text x="158.2" y="61.9">200</text>
<text x="97.8" y="67.2">DSUB 15P ANG/ML 09682637813</text>
<text x="165.4" y="69">R143</text>
<text x="165.4" y="70.8">DNP</text>
<text x="144" y="76.1">R144</text>
<text x="156.5" y="76.1">DNP</text>
<text x="153.5" y="81.4">U23</text>
<text x="168.9" y="83.2">1k</text>
<text x="175.7" y="83.2">R139</text>
<text x="147.6" y="90.3">G3VM-61VR/4-SOP</text>
<text x="85.3" y="118.8">J4</text>
<text x="197.4" y="120.6">J11</text>
<text x="85.3" y="173.9">DSUB 25P ANG/ML 09683637813</text>
<text x="197.4" y="175.7">DSUB 25P ANG/ML 09683637813</text>
</g>
<g font-size="1.6" fill="#004080">
<text x="148.5" y="87.8">3</text>
<text x="148.5" y="84.3">4</text>
<text x="154.7" y="84.3">1</text>
<text x="154.7" y="87.8">2</text>
</g>
<g font-size="1.6" fill="#00f">
<text x="235.2" y="196.8">NAAS_BPOM_V2_0</text>
<text x="235.2" y="202.2">P1_Connector(CAM/FLS/COMM)</text>
</g>
<g font-size="1.3">
<text x="30.8" y="1.3">5</text>
<text x="88.8" y="1.3">4</text>
<text x="146.9" y="1.3">3</text>
<text x="205" y="1.3">2</text>
<text x="263.1" y="1.3">1</text>
<text x=".5" y="28.4">D</text>
<text x="292.6" y="28.4">D</text>
<text x=".5" y="79.5">C</text>
<text x="292.6" y="79.5">C</text>
<text x=".5" y="130.6">B</text>
<text x="292.6" y="130.6">B</text>
<text x=".5" y="181.7">A</text>
<text x="292.6" y="181.7">A</text>
<text x="30.8" y="207.4">5</text>
<text x="88.8" y="207.4">4</text>
<text x="146.9" y="207.4">3</text>
<text x="205" y="207.4">2</text>
<text x="263.1" y="207.4">1</text>
</g>
</svg>
